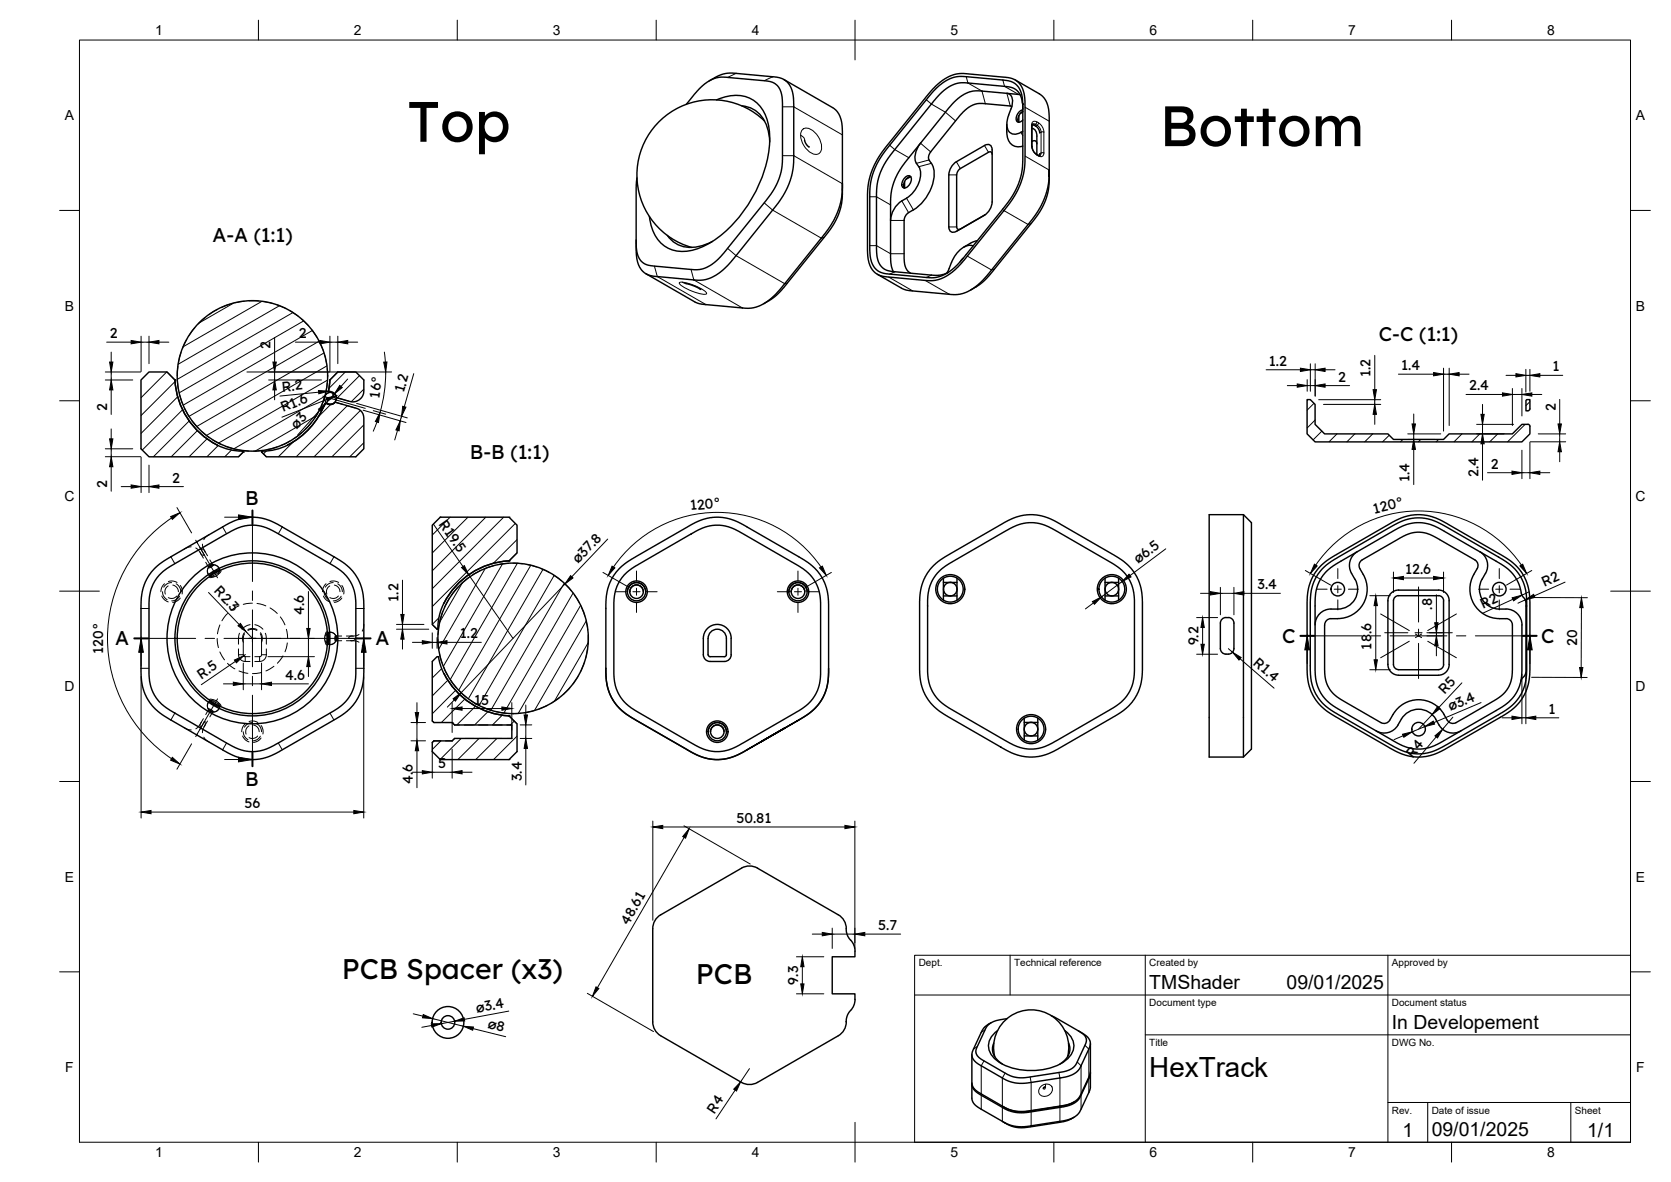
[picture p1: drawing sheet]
<svg xmlns="http://www.w3.org/2000/svg" width="420mm" height="297mm" viewBox="0 0 420 297" stroke-linecap="round" stroke-linejoin="round" font-family="sans-serif">
<!-- layer: Hidden -->
<g fill="none" stroke="#000" stroke-width=".25">
<path d="M51.6 79.8l-1.8 1.6M54.5 77.8l-2 1.3M57.8 76.4l-2.2 .9M61.4 75.7l-2.4 .4M62.6 75.6h2.4M66.2 75.8l2.3 .5M69.7 76.6l2.2 1M72.9 78.1l2 1.3M42 93.5l2 2M44.6 95.7l.3 2.3M44.7 92.1l-.1 2.4M45.2 99.2l.7 2.3"/>
<path d="M45.5 88.6l-.6 2.3M46.9 85.3l-1 2.2M49 82.3l-1.4 2M75.9 80.2l1.7 1.7M78.3 82.8l1.4 2M80.3 85.8l.9 2.2M81.6 89.2l.5 2.3M81.6 99.8l-.8 2.3M82.3 92.7l.1 2.4M82.3 96.3l-.4 2.4M82.8 98.6a1.48 1.48 0 0 0-1.2 1.5M83.8 98.8a1.53 1.53 0 0 1 .7 1.8"/>
<path d="M84.7 100l3 .8M84.9 93.5l-1.9 2M46.4 102.6l1.2 2.1M48.2 105.7l1.6 1.8M50.6 108.4l1.9 1.5M53.5 110.5l2.1 1.2M56.7 112.1l2.3 .7M60.2 113.1l2.3 .3M61.2 113.4l-1.2 1.4M65.8 113.4l1.2 1.4M66.1 113.2l-2.3 .2M69.6 112.3l-2.3 .7"/>
<path d="M72.9 110.9l-2.1 1M75.8 108.8l-1.9 1.4M78.3 106.2l-1.6 1.8M80.3 103.2l-1.3 2M81.9 101.1a1.49 1.49 0 0 0 1.9 .3M84.4 101.1l1.9 .5M87.4 102l1.9 .5M48.1 137.4l-.9 .2-.9 .4M49.2 137.7l.7 .5 1.2 2.1M50.9 136.7l.2 1.1 1.1 1.9M52.6 134.4l-.8 .5-.6 .7M110.7 130h.1"/>
<path d="M128 130h.1M130 138.9l-2 2.1M40.7 149.8l.7 1 .9 .5M40.9 148.7l.2 1.1 .9 .9M41.4 146.7l-.6 .6-.4 1.4M42.3 147.2a1.68 1.68 0 0 0-.7 2.1M42.3 146.1l1.3-.1 .9 .4M43.2 146.4l-1.2 .3-.8 .9M43.5 147a1.71 1.71 0 0 1 1.4 1.7M44.3 146.7l.8 .8 .3 1.2M44.5 149.8a1.71 1.71 0 0 1-2.2 .4M45.1 149.8l-1 1-.9 .2"/>
<path d="M45.3 150.3l-.8 .7-1.1 .4M45.3 147.1l.5 1.1v1.1M51.7 141.3l.7 1.2M52.5 142.5h.1M52.5 142.5a1.64 1.64 0 0 0 .3 2.4M52.5 142.5a1.48 1.48 0 0 0 .3 2.2M52.8 140.7l.7 1.3M53.5 142a1.66 1.66 0 0 1 1.8 1.4M53.5 142a1.51 1.51 0 0 1 1.7 1.4M55.2 143.5a1.51 1.51 0 0 1-2.3 1.2M60.2 159.1l-.2 .8v2M61.5 159.3l-.3 1.1v4.2l.3 .4h1.4"/>
<path d="M62.3 158.4l.9-.3 1.4 .3M62.9 157l-1.2 .4-.9 .7M64.1 157l1.1 .4 .9 .7M65.4 159.3l.4 1.1v4.2l-.3 .4h-1.4M66.7 159.1l.2 .8 .1 2M81.3 149.8l.7 1 .9 .5M81.5 148.7l.2 1.1 .9 .9M82 146.7l-.8 1.1-.1 .9M82.3 158.9v.1a1.58 1.58 0 0 1 2.2 .9M82.3 159.1a1.49 1.49 0 0 0 0 2.6M82.4 159.1a1.45 1.45 0 0 1 2.1 .8M82.9 147.2a1.66 1.66 0 0 0-.7 2.1"/>
<path d="M83 146.1l1.2-.1 .9 .4M83.8 146.4l-1.2 .3-.8 .9M84.1 147a1.75 1.75 0 0 1 1.4 1.7M84.9 146.7l.8 .8 .4 1.2M85.1 149.8a1.71 1.71 0 0 1-2.2 .4M85.8 149.8l-1.1 1-.9 .2M85.9 159.8l-1.4 .1M86 147.1l.4 1.1v1.1M86 150.3l-.9 .7-1 .4M90.3 159.5l-.9 .3h-2.3M91.5 156.8l-.1 .9-.3 .9M108.7 156.9l1.4 1.2"/>
<path d="M110.4 157.1l-.3 2.4M111.3 153.7l-.7 2.3M112.9 150.4l-1.1 2.2M115.1 147.6l-1.5 1.8M117.8 145.2l-1.8 1.5M120.9 143.3l-2.1 1.2M124.3 142.1l-2.3 .8M127.8 141.6l-2.3 .3M129 141.5l2.4 .2M132.6 141.9l2.3 .6M136 142.9l2.2 1M139.2 144.5l2 1.5"/>
<path d="M142 146.8l1.7 1.7M144.4 149.5l1.3 2M146.2 152.6l.9 2.2M147.4 156l.4 2.3M147.9 159.5l-.1 2.4M52.8 176a1.64 1.64 0 0 0-.3 2.3l-.8 1.3M52.8 176.2a1.5 1.5 0 0 0-.3 2.1M52.9 176.1a1.49 1.49 0 0 1 2.3 1.3M53.5 178.9l-.7 1.3M55.2 177.5a1.5 1.5 0 0 1-1.7 1.4M55.3 177.5a1.61 1.61 0 0 1-1.8 1.4M60 163.1a3.3 3.3 0 0 0 .3 2.4l.4 .5a2.92 2.92 0 0 0 2.2 .2"/>
<path d="M67 163.1v1.4a1.72 1.72 0 0 1-1.7 1.7h-1.2M82.3 161.9h.1M84.5 161a1.5 1.5 0 0 1-2.1 .8M85.9 161h-1.4a1.6 1.6 0 0 1-2.1 .9M87.1 161l2.3 .1 .9 .3M91.1 162.2l.3 1 .1 .8M110.1 160.7l.2 2.4M110.5 164.3l.6 2.3M111.6 167.7l1 2.2M113.3 170.9l1.4 1.9M115.5 173.7l1.8 1.6M118.3 176l2 1.2"/>
<path d="M121.4 177.7l2.3 .8M124.8 178.9l2.4 .3M128 179.9l2 2M130.8 179.2l-2.4 .1M134.3 178.6l-2.3 .5M137.6 177.2l-2.1 1M140.7 175.3l-2 1.3M143.3 172.8l-1.7 1.7M145.4 169.9l-1.4 2M146.9 166.6l-1 2.2M147.7 163.1l-.5 2.4M46.3 182.9l.8 .4 1 .1"/>
<path d="M51.1 180.6l-1.2 2-.7 .5M51.2 185.3l.6 .7 .8 .5M52.2 181.2l-1.1 1.9-.2 1M61 185l.7 1 .9 .4M61.2 183.9l.2 1 .9 1M61.7 181.9l-.8 1.1-.1 .9M62.6 182.4a1.66 1.66 0 0 0-.7 2.1M62.6 181.3l1.3-.1 .9 .4M63.5 181.6l-1.2 .3-.8 .8M63.8 182.2a1.7 1.7 0 0 1 1.4 1.7M64.6 181.9l.8 .7 .4 1.3M64.8 185a1.69 1.69 0 0 1-2.2 .4"/>
<path d="M65.5 185l-.7 .8-1.3 .4M65.6 185.5l-.8 .7-1.1 .4M65.7 182.3l.4 1.1v1.1M108.7 181.2l.4 .4h1.7M110.7 190.9h.1M110.8 186.2h-1.7l-.4 .4M112 181.6h1.7M113.7 181.6h.1M113.7 181.6l.6 .6h1.2M115.5 185.6h-1.2l-.6 .6h-1.7M116.7 185.6h2.4M116.7 182.2h2.4"/>
<path d="M120.3 185.6h2.4M120.3 182.2h2.4M123.9 185.6h2.4M123.9 182.2h2.4M127.4 185.6h1.3M127.4 182.2h1.3M128 190.9h.1"/>
</g>
<!-- layer: Hidden Narrow -->
<g fill="none" stroke="#000" stroke-width=".25">
<path d="M49.5 136.2l.1 .3M50.2 137.5l1.2 2h-.2a.89 .89 0 0 1-.9-.8M50.5 138.1a.86 .86 0 0 1 1.1 .7M52.5 142.3l.7-.4 .2 .1a.87 .87 0 0 1-1 .4zM52.5 142.4l1.1-.5a1.02 1.02 0 0 1-1.2 .8zM52.7 144.9v.1a.94 .94 0 0 0 1.1-.1M52.8 144.8a2.2 2.2 0 0 1 2-1.6h.4a2.23 2.23 0 0 1-1.9 1.6h-.5M55.3 157l-.6 2.3M55.4 143.3l.1 .1a.92 .92 0 0 1-.6 .9M57.2 154.2l-1.4 1.8M60.1 152.3l-2 1.1M61.4 159l-.4 1.1 .2 1.3"/>
<path d="M62.3 158.2l1.2-.3 1.1 .3M63.5 151.6l-2.3 .3M64.6 151.6l2.2 .7M65.5 159l.4 1.1-.1 1.3M67.9 152.8l1.8 1.4M70.5 155l1.1 2M72 158.1l.3 2.3M82.3 158.9l-.1-.1a.93 .93 0 0 0-.5 1M82.3 159a1.42 1.42 0 0 1 .5 1.7 .89 .89 0 0 1-.5 1.2l-.3-1.5zM84.3 159.8a1.07 1.07 0 0 1 0 1.3l-.1-.4zM84.5 159.9a.82 .82 0 0 1 0 1.1l-.1-.5zM88.8 159.9l-.2-.1a.79 .79 0 0 0-.9 .6"/>
<path d="M52.4 178.4l.5 .1 .6 .5-.6-.2zM52.4 178.1a1.36 1.36 0 0 1 1.2 .8 1.24 1.24 0 0 1-1.2-.8zM52.8 176.1a2.2 2.2 0 0 0 2 1.5h.4l.1-.1M52.8 176l1.4 .5 1.1 1M53.8 175.9a.94 .94 0 0 0-1.1 0v.1M54.6 160.5l.3 2.2M54.8 176.5a.91 .91 0 0 1 .7 1h-.1M55.3 163.8l1.2 2M57.2 166.7l1.9 1.4M60 160.4h1.2M60 164.5h1.2M60.1 168.6l2.2 .6"/>
<path d="M61.7 165v1.2M65.3 165v1.2M65.8 169l-2.3 .3M65.8 160.4h1.2M65.8 164.5h1.2M68.9 167.4l-2 1.2M71.1 164.8l-1.4 1.9M72.2 161.6l-.5 2.2M81.7 161a.93 .93 0 0 0 .5 1.1l.1-.1M87.7 160.4h2.2M87.7 160.4h.1M89.3 160.4l-.4 .6h-.8"/>
<path d="M91.1 160.4h.4M49.6 184.4l-.1 .3M50.7 181.5l-.2 .2a.76 .76 0 0 0 0 1.1M51.4 181.4l-1.2 2M51.4 181.4a.84 .84 0 0 1-.2 1.3M51.4 181.4h.1"/>
</g>
<!-- layer: Visible -->
<g fill="none" stroke="#000" stroke-width=".36">
<path d="M197.1 20l12.4 7.1 .7 .6 .7 1 .7 1.9 .2 1.7v13.9M172.6 26.2l2.7-3.3 1.6-1.6 1.9-1.2 1.7-.6 1.9-.1 10.4 .9 1.6 .4 1.1 .8 .8 1.5 .4 1.9v16l-.2 1.8-.5 1.9-.8 1.8-1.2 2.2-11.9 14.9-2 2-1.6 1.3-1.7 .7-1.4 .3-11.5-1-1.6-.4-.8-.5-.8-1-.6-1.8-.1-1.7v-14.4l.2-2.3M178.3 20.3l3.2-1.6 1.4-.3h1.2l11.4 1 1.6 .6 1.3 1.2 .8 1.7 .3 2 .1 15.1-.4 3.7-1.1 3.3-2.4 4-11.8 14.7-3.2 3-2.5 1.3-1.4 .4h-1.4l-10.9-1-1.9-.5-1.4-1.1-.9-1.9-.3-2.3v-3.3M180.1 25.1a9.1 9.1 0 0 1 10.7 1.2 13.6 13.6 0 0 1 2.6 10.9 34.2 34.2 0 0 1-14.4 23.6 11.7 11.7 0 0 1-10.5 1.8 9.3 9.3 0 0 1-5.2-8.2M186.6 26.6a7.5 7.5 0 0 1 6.6 6.6l.3 2.5M192.2 30.4a18.9 18.9 0 0 0-29.5 4.1 18.9 18.9 0 0 0 11.2 27.7M202.3 35.2l.5 1.1 .7 .6M231.5 36a4.5 4.5 0 0 0-.2 6.3 7.4 7.4 0 0 1-4.5 8.2M234 38.2l-.3 .4a1.66 1.66 0 0 0-.1 1.6M235.1 22.5l1.1-1 1.8-1.3 1.6-.7 1.7-.3 12.3 1.1 1.1 .4 1 .8 1.1 1.8 .4 2.6v14.5l-.2 2-.3 2-1.1 3-2 3.3-11.5 14.4-1.9 1.9-1.7 1.4-1.9 1-2.2 .4-12.3-1.1-1.3-.6-.9-.8-.8-1.4-.3-1.7-.1-16 .5-3.7 1.1-3 1.7-2.8zM235.1 21.8l1.9-1.6 1.3-.8 1.7-.7 1.6-.2 12 1 1.6 .6 1 .7 .7 1 .4 1 .4 2.7v15.2l-.1 1.9-.5 2.1-1.4 3.4-2 3.2-11.3 14-1.6 1.9-1.8 1.5-2.4 1.4-2.2 .4-11.2-.9-1.8-.3-1.3-.7-1-1.2-.6-1.3-.3-1.8-.1-15.6 .2-2.2 .4-2.1 1.1-2.9 2-3.4 11.1-13.8zM247.5 36.6l-7 4"/>
<path d="M247.6 36.5a1.16 1.16 0 0 1 1.3-.1 1.16 1.16 0 0 1 .6 1.3M249.5 38.8l-.3-.6-.6 .1-7.1 4.1M249.5 37.7v13.1M253.1 31.2a6.8 6.8 0 0 0 1 4.8 2.81 2.81 0 0 0 3.1 .7M253.2 23.5l-7.9-.7-2.1 .5-1.6 .9-1.5 1.3-1.7 1.8-12 15.2-1.6 3.1-.5 1.8-.3 1.8-.1 15.6 .2 2 .5 1.4M253.2 23.5l3.3 .3M253.2 23.5a2.14 2.14 0 0 1 1.3 3l-.9 2.4M253.6 28.9a4 4 0 0 0 .4 4.5 2.28 2.28 0 0 0 2.7-.1M254.4 26.8l-.4-.2-6.9-.6-1.6 .1-1.5 .6-1.2 .8-1.3 1.4-7.5 9.3M255.3 20.1l6.2 3.6 1 .9 .7 1.2 .5 1.7 .1 1.9v13.3M256.2 29v1.7M257.2 27.4l-.2-2.2-.5-1.5-.8-1-1.2-.7-1.8-.3-10-.9h-1.3l-1.6 .4-2.4 1.5-2.1 2.1-11.3 14-2.1 3.3-1.1 3.1-.4 3.3v14.7l.3 2 .5 1.3 1.2 1.2 2.1 .5 10.6 1 1.8-.1 1.5-.6"/>
<path d="M257.2 28.1l-.7 .4M257.2 33l-.5 .3M257.2 28a2.33 2.33 0 0 0-1.1 2.7M257.2 27.6a2.17 2.17 0 0 0-1.5 3 1.02 1.02 0 0 0 1.5-.4M259.5 35.5h.1a.69 .69 0 0 1 .8-.1 .69 .69 0 0 1 .3 .8M259.5 32.2a1.76 1.76 0 0 1 1.2 2M259.6 31.3a2.32 2.32 0 0 1 1.8 2.1M259.7 31.2l-.2 .3v5.7l.9 1.4 1.1 .5M260.7 34.2v4.6M261.4 38.6l-.1 .5M167.8 59.2a7.5 7.5 0 0 0 9 2.4l2.3-.9M226.8 50.5a6.3 6.3 0 0 0-2.9 4.9"/>
<path d="M227.5 45.6v1.7M227.6 44.6a.88 .88 0 0 1 1.5 0 2.22 2.22 0 0 1-1.9 2.6 1.47 1.47 0 0 1 0-2.2zM228.9 44.4l-1.1 .6M229 44.4a2.2 2.2 0 0 0-1.7 2.9M229.7 52.7a3.1 3.1 0 0 0-2.4 2.7l.1 10.3 .4 1.7 .5 .7 .7 .6M233.6 40.2a6.8 6.8 0 0 1 .3 7.7 11.1 11.1 0 0 1-4.2 4.8M240.5 40.6l-1.2 1.2-.7 1.6v13.6a1.17 1.17 0 0 0 .5 1.3 1.17 1.17 0 0 0 1.4-.1l7.5-4.5 1-1.3 .5-1.6M241.5 42.3l-.6 .6-.4 1 .1 13.1 .2 .6h.7M247.7 54l-6.2 3.6M162.4 68.8l12.4 7.2 .9 .3 12.1 1.2 1.5-.1 2-.7 2.3-1.4 2.4-2.5 12.6-15.7 1.5-2.7 1.1-2.8 .5-2.5 .1-2.9v3.6l-.4 2.4-.8 2.4-1.2 2.1-1.2 1.7-11.6 14.4-2 1.9-2.6 1.6M172.5 71.3l2 .6 1.7 .9M220.6 68.9l6.2 3.6 1.7 .5 11.9 1 1.7-.2 2.2-1.1 2.2-1.7 1.6-1.6 10.7-13.3 2.1-2.9 1.3-2.4 1-2.6 .5-2.5 .1-3v3.6l-.4 2.5-.8 2.3-1.2 2.2-12.8 16.1-2 1.9-2.5 1.6"/>
<path d="M242.2 64.9l-.8 .9M244 61.1l-1.7 1M244.7 61.8a4.3 4.3 0 0 0-4.6 2.4l-2 4.4M245.7 60.5l-1.7 .6M35.5 95.5l2-2h4.5l2 2a19.1 19.1 0 0 0 14.5 17.7l2.7 .2v.2l-1.2 1.2h-22.5l-2-2zM84.6 99.8a2.34 2.34 0 0 0-2-1.5l.4-2.8 1.9-2h4.6l2 2-.1 3.6-.4 .7-.9 .8-.8 .4h-1.1l-3.6-1.2M84.4 101.1a1.98 1.98 0 0 1-2.5 .2 19.4 19.4 0 0 1-13.4 11.9l-2.7 .2v.2l1.2 1.2h22.5l2-2v-7.8l-.2-.8-.4-.8-.8-.6-5.7-1.7M383.9 100.4h.8v2.3l-.5 .5h-.5v-2.6zM384.2 106.6l.4 .3 .1 .2v1.9l-2 2h-52l-2-2v-8.6h.8l1.2 1.2v5l2.4 2.4h15.9l1.4 1.4h12.6l1.4-1.4h15.9l2.4-2.4h1.5M304 129.3h8.7l2 2v56.9l-2 2.1h-8.7zM312.7 129.3v61M341.3 138.6a4 4 0 0 0-1.5 5.5 6 6 0 0 1 1.4 5.2 5 5 0 0 1-4.8 3.8 5.2 5.2 0 0 0-4.6 1.1 4 4 0 0 0-1.1 2.9"/>
<path d="M372.1 138.6a4 4 0 0 1 1.4 5.5 5.6 5.6 0 0 0-.8 6.5 5.5 5.5 0 0 0 6 2.4 4 4 0 0 1 4 4.1M39.1 142.6l3.3-2.3 15.1-8.7 2.8-1.2 2.8-.4 2.7 .2 3.2 1.1 16.5 9.5 2.2 1.7 1.6 1.8 1.4 2.6 .6 2.8 .2 2.1-.1 18.3-.4 3-.6 1.5-.8 1.6-2.3 2.5-2.7 1.9-15.2 8.7-2.4 1-2.5 .5-1.5 .1-1.9-.2-2.7-1-17-9.7-2.4-1.9-2-2.6-1.1-2.9-.4-2.8v-18l.1-2.3 .4-1.7 .9-2.3 1.1-1.7zM40.1 144.4l2.7-2.1 15.3-8.8 2.6-1.1 2.2-.4 2.7 .2 2.3 .8 16.3 9.4 2.1 1.5 1.4 1.6 1.1 2.3 .5 1.9 .2 1.7v18l-.4 2.9-1 2.5-1.9 2.2-2.5 1.8-15.2 8.7-2.3 1-2.2 .4-2.7-.3-2.2-.8-16.4-9.3-2-1.5-1.8-2.3-1-2.2-.4-2.6v-19.5l.3-1.8 .7-1.7zM52.9 144.7h.1M55.2 143.3v.1M55.3 143.4l-1.3 .4-1.2 1.1M82.3 158.9l.3 1.4-.3 1.6M82.4 159.1h-.1M128 140.9a19 19 0 0 0-17.2 12.7l-.6 2.3-.1 2.2h-.2l-1.2-1.2v-24.9l2-2h17.3l2 2v6.9l-2 2.1M156.9 144.5l1.1-1 1.9-1.3 15-8.7 2.5-1.1 2.4-.4 2.7 .2 2.3 .8 16.3 9.4 2 1.5 1.5 1.6 1.1 2.4 .5 2.1 .1 19.9-.4 2.7-1 2.2-1.8 2.2-2.3 1.7-15.3 8.8-2.2 .9-2.4 .5-2.7-.3-2.3-.8-16.3-9.3-2-1.5-1.6-1.9-1.1-2.2-.5-2.7v-19.6l.2-1.5 .6-1.8 .6-1.2zM157.8 148.7a2.3 2.3 0 0 1 2.3-2.3 2.3 2.3 0 0 1 2.2 2.3M158.3 148.7a1.7 1.7 0 0 1 1.8-1.7 1.7 1.7 0 0 1 1.7 1.7"/>
<path d="M198.4 148.7a2.3 2.3 0 0 1 2.2-2.3 2.3 2.3 0 0 1 2.3 2.3M198.9 148.7a1.7 1.7 0 0 1 1.7-1.7 1.7 1.7 0 0 1 1.8 1.7M234.9 142l3.2-2.4 15.2-8.7 2.8-1.1 2.7-.5 2.8 .3 3 1 17.5 10.2 2.3 2 1.3 1.9 1 2.4 .4 2.3 .1 20.1-.5 2.9-.5 1.6-.9 1.5-2.2 2.6-2.8 1.9-15.1 8.7-2.4 1-2.8 .5-3.1-.2-3-1-17.6-10.2-2.2-2-1.5-2.3-1-2.5-.4-2.9v-17.9l.2-2.2 .4-1.8 .8-2.2 1.2-1.8zM235.9 143.8l2.7-2.1 15.2-8.8 2.7-1.2 2.2-.4 2.7 .3 2.4 .8 16.2 9.4 2 1.4 1.5 1.7 1.1 2.3 .5 2.2 .1 20.2-.5 2.7-.9 1.8-1.8 2.2-3.1 2.2-14.6 8.4-2.3 1-2.2 .3-2.7-.2-2.4-.8-16.2-9.4-2-1.5-1.9-2.2-.9-2.3-.4-2.2v-19.8l.3-1.9 .6-1.7zM237.2 146.4h3.4M237.2 149.8h3.4M237.2 145.3v5.5M240.6 145.3v5.5M277.9 146.4h3.4M277.9 149.8h3.4M277.9 145.3v5.5M281.3 145.3v5.5"/>
<path d="M307.1 155.8a1.81 1.81 0 0 1 1.9-.6 1.81 1.81 0 0 1 1.3 1.4v6.4a1.73 1.73 0 0 1-1.7 1.4 1.73 1.73 0 0 1-1.7-1.4v-6.4zM332.3 142l3.3-2.4 15.1-8.7 2.8-1.1 2.8-.5 2.7 .3 3.1 1 17.5 10.2 2.2 2 1.3 1.9 1 2.4 .5 2.3v20.1l-.4 2.9-.6 1.6-.8 1.5-2.3 2.6-2.7 1.9-15.2 8.7-2.4 1-2.7 .5-3.2-.2-3-1-17.5-10.2-2.3-2-1.5-2.3-.9-2.5-.4-2.9v-17.9l.1-2.2 .4-1.8 .8-2.2 1.2-1.8zM332.5 142.9l3-2.3 15.1-8.7 2.7-1.2 2.9-.6 2.8 .3 2.5 .9 17.1 9.8 1.8 1.4 1.6 1.9 1.2 2.4 .6 2.4v20.3l-.6 3.3-1.4 2.6-1.4 1.6-1.8 1.5-14.8 8.6-3.8 1.8-2.5 .5-3.2-.2-2.5-.9-17.1-9.8-2.3-2-1.5-2.1-.9-2.1-.5-2.8 .1-20.3 .4-2 .5-1.4 1-1.6zM333.1 157.1v12.3l.4 2.2 .8 1.5 1 1.3 1.4 1.1 10.5 6.1a1.62 1.62 0 0 0 2.2-.6 7.7 7.7 0 0 1 9.8-4.7 8.1 8.1 0 0 1 4.7 4.7M333.3 143.8l2.6-2.1 15.6-8.9 2.4-1.1 2.2-.4 2.6 .3 2.3 .7 16.4 9.5 2.2 1.5 1.4 1.8 .9 1.7 .7 2.6 .9 1.2 .2 .7v17.7l-.3 .7-.9 1.2-.5 1.8-.8 1.5-1.8 2.2-3.1 2.1-14.5 8.3-2.3 1-2 .4h-2.2l-2.9-.9-16.5-9.5-2.1-1.6-1.5-1.7-1.1-2.2-.5-2.8 .1-20.3 .3-1.5 .6-1.6zM341.9 142.9l.9 1.5M342.8 144.4a7.4 7.4 0 0 1-6.4 11.1h-1.7a1.56 1.56 0 0 0-1.6 1.6M351.7 148.3h10a2.7 2.7 0 0 1 2.7 2.7M351.7 149.7h10a1.3 1.3 0 0 1 1.3 1.3M351.7 148.3a2.7 2.7 0 0 0-2.7 2.7v16M351.7 149.7a1.3 1.3 0 0 0-1.3 1.3v16M363 151v16"/>
<path d="M364.4 151v16M370.6 144.4a7.4 7.4 0 0 0 6.4 11.1h1.7a1.6 1.6 0 0 1 1.6 1.6M370.8 140.7l-10.3-5.9-1.6-.7-1.9-.4-2.2 .3-1.8 .7-10.5 6a1.62 1.62 0 0 0-.6 2.2M370.8 140.7a1.6 1.6 0 0 1 .6 2.2l-.8 1.5M380.3 157.1v11.9l-.4 2.3-.7 1.6-1.2 1.6-1.7 1.2-10.2 5.9a1.6 1.6 0 0 1-2.2-.6M382.7 157.1v11.6l-.3 2.6M52.8 176l1.2 1 1.3 .5M52.9 176.1v.1M55.2 177.4v.1M82.3 161.7h.1M128 179.9a19.5 19.5 0 0 1-17.1-12.2l-.6-2.7h-.4l-1.2 1.2v15l.4 .4h4.6l.6 .6h14.4v3.4h-14.4l-.6 .6h-4.6l-.4 .4v2.3l2 2h17.3l2-2v-7l-2-2M152.3 167.9l.2-18.1 .7-3 1.3-2.4 1.5-1.8 2.3-1.7 15.3-8.9 3.2-1.5 3.2-.5 2.7 .2 2.8 1 16.3 9.3 1.4 .9 1.8 1.5 1.4 1.7 1 2 .6 2 .3 3.1v17.4l-.3 3.2-.7 2.3-1.6 2.6-2 1.9-2.8 1.8 2.3-1.4 1.4-1.1 1.2-1.4 1-1.5 .7-1.6 .5-1.7 .3-4.3"/>
<path d="M152.3 167.9l.4 4.3 .4 1.7 .8 1.6 1 1.5 1.2 1.4 1.4 1.1 2.3 1.4 14.2 8.2 3.5 1.4 2.4 .4 3-.3 2.4-.8 2.5-1.4M152.3 167.9l.2 3.2 .3 1.6 .6 1.9 .7 1.3 .9 1.3 1.5 1.5 3.3 2.2 14.4 8.3 3.3 1.3 2.5 .4 2.7-.2 2.6-.9 2.5-1.4M178 160.4v4.1M178.1 160.4a2.3 2.3 0 0 1 2.3-2.3 2.3 2.3 0 0 1 2.2 2.3v4.1l-.2 .5h-3.9l-.4-.2v-.3M183.8 160.4v4.1M183.9 160.4a3.5 3.5 0 0 0-3.5-3.5 3.5 3.5 0 0 0-3.6 3.5v4.1a1.7 1.7 0 0 0 1.8 1.7h3.5a1.7 1.7 0 0 0 1.8-1.7M349 167a2.7 2.7 0 0 0 2.7 2.7M350.4 167a1.3 1.3 0 0 0 1.3 1.3M351.7 169.7h10M363 167a1.3 1.3 0 0 1-1.3 1.3h-10M364.4 167a2.7 2.7 0 0 1-2.7 2.7M178.1 183.9a2.3 2.3 0 0 1 2.3-2.3 2.3 2.3 0 0 1 2.2 2.3"/>
<path d="M178.6 183.9a1.7 1.7 0 0 1 1.8-1.7 1.7 1.7 0 0 1 1.7 1.7M187.8 188.4l13.1-7.5zM191.2 186.5l6.3-3.6zM197.4 182.9l-6.2 3.6M257.5 181.6h3.4M257.5 184.9h3.4M257.5 180.5v5.5M260.9 180.5v5.5M346 183.7a4 4 0 0 0 5.5-1.5 5.6 5.6 0 0 1 5.2-4 5.5 5.5 0 0 1 5.1 4 4 4 0 0 0 5.5 1.5M164.1 233.4v23.4M212.8 233.4l.2 1.3 .9 1.6M212.8 233.4l-.4-1.8-.7-1-.9-.7-20.3-11.7-1.2-.5-1.1-.1-1.7 .6-20.9 12-1.1 1.4-.4 1.8"/>
<path d="M213.9 236.3l.6 .8 .4 .9 .1 2.4h-5.7v9.4h5.7l-.1 2.4-.4 .9-.6 .8M212.8 256.8l-.2 1.2-.5 1.1-1.3 1.2-20.3 11.7-1.7 .5h-1.2l-1.1-.5-20.4-11.7-.9-.8-.7-.9-.4-1.8M213.9 253.9l-.9 1.6-.2 1.3M249.2 257l-1.4 .9-.8 1.1-2.5 5.3-.1 .9 .1 .7 .6 .8 .9 .7 6.5 3.8 1.6 .7 1.7 .3h2.5l8.5-1.3 2.5-.7 1.4-.8 1-1.3 2.5-5.7-.1-.8-.5-.9-2.5-1.7M250.8 259a4.4 4.4 0 0 0 .2 7.8 16.3 16.3 0 0 0 16.6 0 4.4 4.4 0 0 0 .1-7.8M264.3 255.2l8 4.6 .8 1.2 .1 .7-.3 .7-2.3 5-1.3 1.3-2.2 .7-9.5 1.4-2.1-.1-2.2-.7-6.7-3.9-.8-.7-.4-.7v-.7l.2-.7 2.1-4.6 .7-1.1 1.6-.9 3.2-.7M244.4 265.1v7.2l.4 1.2 1.2 1 7.3 4.1 2.1 .7h2.7l9.2-1.4 1.4-.3 1.3-.7M244.4 272.4v3.7l.1 .6 .6 .9 1 .8 6.6 3.8 2 .9 1.8 .3 2.5-.2 8.7-1.4 2.3-1M249.9 262.1a4.1 4.1 0 0 0 2.2 5.3M250.1 265.5a9.5 9.5 0 0 1 9.2-11.7 9.5 9.5 0 0 1 9.1 11.7M262.8 273.2l-.3 .1-.2 .3M268.7 262.1a4.1 4.1 0 0 1-2.2 5.3"/>
<path d="M274.2 262.2l-.1 7.7-2.5 5.4-.5 .8-.8 .7-2.2 .9-10.4 1.6-3.1-.2-2.6-1.1M274.2 269.5l-.2 1-2.4 5.2-.5 .8-.9 .7-1.3 .6-1.5 .4-9.2 1.4-3-.1-2.6-.9-6.8-3.9-1.1-1.1-.3-1.3M274.2 269.6v3.7l-.2 .7-2.5 5.4-.7 .9-.8 .5-1.4 .6-1.5 .3-9.6 1.5-2.9-.3-1.3-.4-1.3-.7"/>
<circle cx="63.5" cy="94.5" r="18.9"/>
<circle cx="83.1" cy="100.1" r="1.49"/>
<circle cx="160.1" cy="148.7" r="2.7"/>
<circle cx="160.1" cy="148.7" r="1.7"/>
<circle cx="160.1" cy="148.7" r="2.3"/>
<circle cx="200.6" cy="148.7" r="2.7"/>
<circle cx="200.6" cy="148.7" r="1.7"/>
<circle cx="200.6" cy="148.7" r="2.3"/>
<circle cx="238.9" cy="148.1" r="3.7"/>
<circle cx="238.9" cy="148.1" r="1.7"/>
<circle cx="238.9" cy="148.1" r="3.2"/>
<circle cx="279.6" cy="148.1" r="3.7"/>
<circle cx="279.6" cy="148.1" r="1.7"/>
<circle cx="279.6" cy="148.1" r="3.2"/>
<circle cx="336.4" cy="148.1" r="1.7"/>
<circle cx="377" cy="148.1" r="1.7"/>
<circle cx="63.5" cy="160.4" r="21.5"/>
<circle cx="63.5" cy="160.4" r="18.9"/>
<circle cx="63.5" cy="160.4" r="19.5"/>
<circle cx="129" cy="160.4" r="18.9"/>
<circle cx="180.4" cy="183.9" r="2.7"/>
<circle cx="180.4" cy="183.9" r="1.7"/>
<circle cx="180.4" cy="183.9" r="2.3"/>
<circle cx="259.2" cy="183.2" r="1.7"/>
<circle cx="259.3" cy="183.2" r="3.7"/>
<circle cx="259.3" cy="183.2" r="3.2"/>
<circle cx="356.7" cy="183.2" r="1.7"/>
<circle cx="112.6" cy="256.9" r="1.7"/>
<circle cx="112.6" cy="256.9" r="4"/>
</g>
<!-- layer: Visible Narrow -->
<g fill="none" stroke="#000" stroke-width=".25">
<path d="M185.1 18.4l-2.2 1.1M194.3 19.3l-2.1 1M243 19.3l.4 1.6 3.5 2 .9 3.2M196.7 26.8h2.9l12.2 7.1M196.7 39.1h2.9l12.2 7.1M201.3 34l.8 .6 .2 .6M201.6 32.7a2.05 2.05 0 0 1 3.1 .4 4.6 4.6 0 0 1 1.6 5.2 2.05 2.05 0 0 1-3.1-.4 4.6 4.6 0 0 1-1.6-5.2zM223.7 36.5l1.3 1.1 3.5 2M231.5 36l2.5 2.2M232.9 25.1l1.3 1 3.5 2.1 2.6 2.2M247.5 36.6l1 1.7M252.2 20.1l.4 1.6 3.5 2"/>
<path d="M253.2 23.5l.8 3.1M256.7 33.3l.5 .8M257.1 26.2h.1M257.7 39.2l6.1 3.5M257.7 27l6.1 3.5M259.4 31.4v5.2M259.4 31.4l.1 .2M259.4 36.6l.1 .2M259.4 36.6l.4 1.4 .9 1M259.5 35.4l.1 .1M259.7 31.2h.7M260.3 31.2l.5 .3-.4 .2"/>
<path d="M260.3 31.2l-.3 .3M260.6 38.7l.5 .5M260.7 30.6a.82 .82 0 0 0-.9 0 .82 .82 0 0 0-.4 .8M261 39l.1 .2M261.1 30.9l-.4-.3-.3 .6M261.1 30.9l-.3 .6 .8 .9 .2 .8M261.1 30.9l.7 .6 .6 1.3 .1 .4h-.7M261.8 33.2v5.2l-.4 .3M261.8 33.2l-.4 .2M261.8 38.4l-.3 .7M261.8 38.4h.7M262.5 33.2v5.2"/>
<path d="M262.5 38.4a.82 .82 0 0 1-.4 .9 .82 .82 0 0 1-1-.1M192.2 51l2.1 1.8 12.2 7 .7-.1M218.7 49.5h1.7l3.5 2M223.9 55.4h3.4M226.8 50.5l1.7 2.9M227.9 49.8l1.8 2.9M233.6 40.2l-3.2 .8M234.2 41l-3.2 .9M238.6 57h1.9M238.6 43.9h1.9M240.5 40.6l1 1.8M241.5 57.6l-1 .6"/>
<path d="M247.5 54.1h.1M252.4 52.9l6.1 3.5 .7-.2M164.5 66.9l.8 2.6 12.2 7M170.8 71.1a6.5 6.5 0 0 1 4.5 .9l1.8 1 .6 .8a6.5 6.5 0 0 1-4.5-1l-1.8-1zM171.6 70.9l1 .4M173.8 67.7l.7 2.6 12.2 7.1M182.9 62.4l2.2 1.8 12.2 7.1 .7-.2M218.7 61.7h1.7l3.5 2.1h3.4M223.4 69.6l6.1 3.5M225 68.3l-1.3 .6M232.6 70.5l6.1 3.5M234.2 69.1l-1.3 .6"/>
<path d="M243.2 64.4l6.1 3.4 .7-.1M43 139.9l1 1.8M56 132.4l1 1.7M71 132.4l-1 1.7M84 139.9l-1 1.8M35.5 152.9h2M52.8 144.8h.1M55.3 143.4h.1M55.4 143.3a4.2 4.2 0 0 0-2.7 1.6M82.3 158.9a4.2 4.2 0 0 1 0 3.1M82.4 159h-.1M89.5 152.9h2"/>
<path d="M35.5 167.9h2M44 179.2l-1 1.7M52.7 175.9a4.2 4.2 0 0 0 2.7 1.6M52.8 176h.1M55.3 177.5h.1M82.3 161.9h.1M83 179.2l1 1.7M89.5 167.9h2M57 186.7l-1 1.7M70 186.7l1 1.7M247.7 258.8l-1 .6M245.7 263l-.9 .6"/>
<path d="M246.7 275.2v3.6M247.4 266.6l-.7 1.2v7.1M252 278.3v3.5M252.7 269.7l-.7 1.2v7.1M259 270.6l.3 1.4-.1 7.2M259.3 279.4v3.5l-.3 .3M261.8 273a1.59 1.59 0 0 1 1.7-.5 1.59 1.59 0 0 1 1.1 1.4 1.9 1.9 0 0 1-1.3 1.5 1.9 1.9 0 0 1-2-.6 1.53 1.53 0 0 1 .5-1.8zM262.8 273.2l-.1 .5-.4-.2M262.9 272.4l-.2 .8M266.3 269.5l.2 1.4-.1 7.2M266.5 278.3v3.5l-.2 .3M270.8 266.9l1 .9v7.1"/>
<path d="M271.8 275.2v3.6M272.8 262.7l1 .9v7.1M273.8 271v3.6"/>
</g>
<!-- layer: Visible -->
<g fill="#000">
<circle cx="257.1" cy="26.2" r=".18"/>
<circle cx="44" cy="95.5" r=".18"/>
<circle cx="61.2" cy="113.6" r=".18"/>
<circle cx="65.8" cy="113.6" r=".18"/>
<circle cx="109.9" cy="158.1" r=".18"/>
<circle cx="128" cy="141" r=".18"/>
<circle cx="128" cy="179.9" r=".18"/>
</g>
<!-- layer: TITLEBLOCK -->
<path d="M230 240.1h180v46.9h-180zM230 250h180M254 240.1v9.9M288 240.1v46.9M349 240.1v46.9M288 260.1h122M349 277.1h61M359 277.1v9.9M395 277.1v9.9" fill="none" stroke="#000" stroke-width=".25"/>
<!-- layer: Hatching -->
<g fill="none" stroke="#000" stroke-width=".25">
<path d="M58.7 76.2l-8.7 5M65.8 75.7l-19.8 11.5M70.3 76.8l-25.5 14.7M73.6 78.6l-29 16.7M41.9 93.5l-6.4 6.4M44 95.9l-8.5 8.5M44.7 99.7l-9.2 9.2M76.3 80.7l-31.3 18M78.5 83.1l-32.4 18.7M80.2 85.8l-32.7 18.8M81.5 88.7l-32 18.5M81.7 99.6l-22.9 13.2"/>
<path d="M82.2 92l-30.3 17.4M82.3 95.5l-27.4 15.8M83.4 98.6l1.1 1.9M86.8 93.5l-4.1 4.1M90.4 94.4l-5.6 5.6M91.5 97.8l-3.2 3.2M45.9 103l-10.1 10.1M47.6 105.8l-9 9M49.6 108.2l-6.5 6.6M52 110.3l-4.4 4.5M54.9 112l-2.9 2.8M58.2 113.1l-1.7 1.7"/>
<path d="M67 113.4l-.7 .7M73.7 111.1l-3.7 3.7M79.5 104.5l-15.4 8.9M83.1 101.7l-3 3M87.3 101.9l-12.8 12.9M90.6 103.2l-11.6 11.6M91.5 106.8l-8 8M91.5 111.3l-3.5 3.5M330.4 101.4l-1.7 1.7M330.7 105.5l-2 2.1M332.4 108.3l-2.2 2.2M336.2 109l-2 2"/>
<path d="M340.7 109l-2 2M345.2 109l-2 2M349.3 109.4l-1.7 1.6M352.7 110.4l-.6 .6M357.2 110.4l-.6 .6M361.7 110.4l-.6 .6M367.6 109l-2 2M372.1 109l-2 2M376.6 109l-2 2M383.5 106.6l-4.4 4.4M384.7 101l-1 .9M113.2 130l-4.5 4.5"/>
<path d="M117.7 130l-9 9M122.2 130l-13.5 13.5M126.6 130l-17.9 17.9M129.6 131.6l-20.9 20.8M130 135.6l-6 6M110.3 155.3l-1.6 1.6M116.3 146.5l-5.8 9.9M122 142.9l-11.7 20.3M126.3 141.7l-14.8 25.8M130.1 141.5l-16.9 29.3M133.5 142.1l-18.2 31.4M136.5 143.1l-18.7 32.5"/>
<path d="M139.3 144.6l-18.8 32.7M141.9 146.6l-18.5 31.9M144.1 149.1l-17.4 30.1M146 152.1l-15.7 27.2M147.4 156.1l-13 22.4M111.1 168l-2.4 2.4M112.6 171l-3.9 3.9M114.5 173.5l-5.8 5.9M116.9 175.7l-5.9 5.9M119.5 177.5l-4.6 4.7M122.7 178.9l-3.3 3.3M126.3 179.7l-2.5 2.5"/>
<path d="M147.8 161.6l-8.4 14.6M110.9 186.2l-2.2 2.1M116 185.6l-5.3 5.2M120.5 185.6l-5.4 5.3M124.9 185.6l-5.3 5.3M129.3 181.2l-1 1M130 185l-5.9 5.9"/>
</g>
<!-- layer: Section Lines -->
<path d="M63.5 128.3v3.5M327 159.8h3.5M382.9 159.8h3.5M33.8 160.4h3.5M89.7 160.4h3.5M63.5 189.1v3.5" fill="none" stroke="#000" stroke-width=".51"/>
<g fill="none" stroke="#000" stroke-width=".25">
<path d="M56.5 130h3.5M63.5 131.8v14.3M63.5 148.5v2.4M63.5 153.3v14.3M330.5 159.8h11.9M344.8 159.8h2.4M349.5 159.8h14.3M366.2 159.8h2.4M371 159.8h11.9M35.5 163.9v3.5M37.3 160.4h11.9M51.6 160.4h2.4"/>
<path d="M56.3 160.4h14.3M63.5 170v2.3M63.5 174.7v14.4M73 160.4h2.4M77.8 160.4h11.9M91.5 163.9v3.5M328.7 163.3v3.5M384.7 163.3v3.5M56.5 190.9h3.5"/>
</g>
<path d="M60 129.4l3.5 .6-3.5 .6zM35.5 160.4l.5 3.5h-1.1zM91.5 160.4l.6 3.5h-1.2zM328.7 159.8l.6 3.5h-1.2zM384.7 159.8l.6 3.5h-1.2zM60 190.3l3.5 .6-3.5 .6z" fill="#000" stroke="#000" stroke-width=".25"/>
<!-- layer: Smart Centers -->
<g fill="none" stroke="#000" stroke-width=".25">
<path d="M81.2 99.6l10.6 3M49.2 135.7l5.5 9.5M63.5 159.5v1.8M154.8 148.7h2.6M159.1 148.7h1.8M160 143.5v2.5M160 147.8v1.8M160 151.4v2.5M162.7 148.7h2.5M195.5 148.7h2.5M199.7 148.7h1.8M200.6 143.5v2.5"/>
<path d="M200.6 147.8v1.8M200.6 151.4v2.5M203.3 148.7h2.5M331.2 148.1h2.5M335.5 148.1h1.8M336.4 142.9v2.5M336.4 147.2v1.8M336.4 150.8v2.5M339 148.1h2.6M347.2 154.3l7.2 4.2M348.2 159h5.8M355.8 159h1.8"/>
<path d="M355.9 159.3l1.5 .9M356.7 147.5v8.8M356.7 158.1v1.8M357.4 159.3l-1.5 .9M359.3 159h5.9M366.2 154.3l-7.2 4.2M371.8 148.1h2.5M376.1 148.1h1.8M377 142.9v2.5M377 147.2v1.8M377 150.8v2.5M379.7 148.1h2.5"/>
<path d="M54.7 175.6l-5.5 9.5M62.6 160.4h1.8M354.4 161.1l-7.2 4.2M356.7 161.7v8.8M359 161.1l7.2 4.2"/>
</g>
<!-- layer: FD_Dimensions -->
<g fill="none" stroke="#000" stroke-width=".25">
<path d="M26.5 93.5h8.9M26.5 95.5h6.9M26.8 86h6.2M28 88.5v2.5M28 93.5v2M28 98v6.1M35.5 84.5v8.9M35.5 86h2M37.5 84.5v6.9M40 86h2.5M62.1 93.5h36.4M67.5 95.5h13.3"/>
<path d="M69 84.8v6.2M69 93.5v2M69 98v2.5M74.3 86h6.1M80.1 98.6l-9.7 .9M82.8 98.3h-.2M83 86h1.9M83 84.5v8.9M84.1 99l-2 2.2M84.9 84.5v6.9M87.4 95.3l-1.7 1.8M87.4 86h2.5"/>
<path d="M96.6 88.5l.3 2.5M97 93.5a37 37 0 0 1-1.4 10.2M104 93.9l-2.3 8.3M318.3 92.9h8.7M323.7 96.9h2.5M328.7 95.4v2.9M328.7 96.9h2M329.5 91.4v6.9M329.5 92.9h1.2M330.7 91.4v8.1M333.2 92.9h2.5M333.2 96.9h6.1"/>
<path d="M345.7 89.3v8.6M351.6 94h8.9M363 92.5v15.8M363 94h1.4M364.4 92.5v14.4M366.9 94h2.5M368.6 99.1h9.2M378.7 94.3h2.5M380.3 97.6v9.3M380.3 99.1h2.4M382.7 97.6v6.9M383.7 92.8v5.7"/>
<path d="M383.7 94.3h1M384.7 92.8v5.5M385.2 99.1h2.5M387.2 94.3h5.7M26.5 112.8h6.9M26.5 114.8h8.9M28 107.8v2.5M28 112.8v2M28 117.3v6.2M35.5 114.9v8.9M37.5 116.9v6.9M80.4 103.1l-5.6 6.2"/>
<path d="M82.1 100.4l-11.2 4.4M89.7 101.4l12.7 3.6M91.3 103.1l10.8 3.1M93.9 103.2l3.1 .9M94.8 106l-.9 2.4M99.9 108.2l-.6 2.4M101 104.6l-.4 1.2M331.6 100.4h15.6M332.8 101.6h14.4M345.7 100.4v1.2M345.7 104.1v2.5M354 109h8.3"/>
<path d="M354 110.4h6.9M355.5 104v2.5M355.5 109v1.4M355.5 112.9v8.9M371.3 109h6.9M371.3 106.6h9.3M372.8 101.6v2.5M372.8 106.6v2.4M372.8 111.5v9.2M374 118.8h6.2M382.7 113.1v7.2M382.7 118.8h2"/>
<path d="M384.7 111.1v9.2M384.8 111h8.9M386.8 109h6.9M387.2 118.8h2.5M392.2 100.4v6.1M392.2 109v2M392.2 113.5v2.5M30.5 122.3h2.5M35.5 122.3h2M40 122.3h6.1M43.1 130.2a36.5 36.5 0 0 0 0 60.5M44.5 127.6l3.7 6.3"/>
<path d="M109 131.7l7.4 10.7M152.8 135.5l-9 9.5M293.1 137.9l-9 6.7M52.4 148.9l7.8 8.1M61.9 158.8l1.6 1.6M77.6 148.6v9.3M99.7 158.1h8.1M99.7 156.9h6.9M101.2 145.8v8.6M101.2 156.9v1.2M108.7 159v3.9M117.8 144.4l11.2 16"/>
<path d="M142 146.8l-26.1 27.3M151.6 143.9l6.6 3.7M154.3 142.5a31.7 31.7 0 0 1 52.1 0M209 143.9l-6.5 3.7M274.9 151.5l-2 1.5M282.2 146.1l-5.3 3.9M300.9 155.2h5.3M301.9 149.1h2.5M302.4 157.7v4.2M306.9 147.6v6.9M306.9 149.1h3.4M310.3 147.6v6.9"/>
<path d="M312.8 149.1h9.1M328.2 143.4l6.4 3.6M330.9 142a31.4 31.4 0 0 1 51.6 0M344.4 149.7h5.2M345.9 152.2v13.6M350.4 143.7v5.2M352.9 145.3h7.6M358.8 159.8h3.9M358.8 159h3.9M361.2 149.5v7M361.2 159v.8M363 143.7v5.2"/>
<path d="M380.4 150.6l-7.7 3.6M383.5 150.8l-1.8 .8M384.5 148.7l-1.8 .9M385.1 143.4l-6.3 3.6M385.2 150.2h13.9M393.5 146.3l-7.7 3.4M397.6 152.7v15.1M35.5 170v35.6M56.2 171.9h2.5M59.2 166.2l-8.6 5.9M61.2 166.6v6.7M61.2 171.9h4.6"/>
<path d="M61.7 164.5l-.4 .3M65.8 166.6v6.7M67.4 165h11.7M67.9 160.4h11.2M68.3 171.9h9.3M77.6 160.4v4.6M77.6 167.5v2.5M91.5 170v35.6M101.2 160.6v2.5M103.7 161.4h2.5M104.8 176.6v2.5M108.7 161.4h1.2"/>
<path d="M109.9 160.2v2.7M112.4 161.4h8.6M113.7 176.6v7.5M114.2 175.9l-1.7 1.8M116.2 178.1h10M128.7 176.6v6.9M132.2 177.2v2.5M300.9 164.4h5.3M308.9 163l1 .9M311.8 165.6l8.6 7.3M344.4 168.3h5.2M360.1 179.6l-3.4 3.6"/>
<path d="M361.2 162.3v2.5M367.6 171.6l-5.8 6.2M372.4 176.6l-11.9 5M382.7 169.4v12.5M383.7 169.4v12.5M385.1 170.2l14 .1M48.2 186.9l-3.7 6.4M103.3 181.6h3.7M103.3 186.2h3.7M103.7 194.1h2.5M104.8 181.6v4.6M104.8 188.7v9.3"/>
<path d="M108.7 188.7v6.9M108.7 194.1h5M113.7 188.3v7.3M116.2 194.1h2.5M130.8 185.6h2.9M130.8 182.2h2.9M132.2 182.2v3.4M132.2 188.1v9.2M352.8 184.9l-2.3 1M358.2 182.6l-3.1 1.3M361.1 185.2l-5.6 6.6M365.3 180.2l-2.6 3.1"/>
<path d="M377.7 180.4h2.5M382.7 180.4h1M386.2 180.4h5.7M38 204.1h51M164.1 206.3v25M166.6 207.8h45.8M172 207.5l16.6 9.6M172 210.4l-21.8 37.8M214.9 206.3v32M204.2 234.7h2.6M209.3 233.2v5.1M209.3 234.7h5.6"/>
<path d="M217.4 234.7h9.1M103.9 254.8l2.4 .6M108.5 257.7l-2.4 .5M108.8 256l7.7 1.9M114.3 256.6l-3.3 .6M119 258.5l8.1 2M127.9 254.1l-11.1 2.1M147.7 249.6l16.6 9.6M200.3 249.8h6.8M200.3 240.4h6.8M201.7 242.9v4.4M184.8 273.9l-4.8 7.3"/>
<path d="M188.4 268.5l-2.2 3.4"/>
</g>
<g fill="#000" stroke="#000" stroke-width=".25">
<path d="M27.6 91h.8l-.4 2.5zM28 95.5l.4 2.5h-.8zM33 85.6l2.5 .4-2.5 .4zM37.5 86l2.5-.4v.8zM69 95.5l.5 2.5h-.9zM68.6 91h.9l-.5 2.5zM80.1 98.1l2.5 .2-2.4 .7zM80.4 85.6l2.6 .4-2.6 .4zM85.4 96.8l.7 .6-2 1.6zM84.9 86l2.5-.4v.8zM96.5 91h.8l-.3 2.5zM326.2 96.5l2.5 .4-2.5 .4z"/>
<path d="M327 92.5l2.5 .4-2.5 .5zM330.7 92.9l2.5-.4v.9zM330.7 96.9l2.5-.4v.8zM345.2 97.9h.9l-.4 2.5zM360.5 93.6l2.5 .4-2.5 .5zM364.4 94l2.5-.4v.9zM377.8 98.7l2.5 .4-2.5 .5zM381.2 93.9l2.5 .4-2.5 .4zM382.7 99.1l2.5-.4v.9zM384.7 94.3l2.5-.4v.8zM27.6 110.3h.8l-.4 2.5zM28 114.8l.4 2.5h-.8z"/>
<path d="M80.1 102.8l2-1.6-1.4 2.2zM82 100l2.5-.5-2.2 1.3zM95.5 103.7l-.3 2.5-.8-.3zM100.6 105.8l-.2 2.5-.9-.3zM101.3 102.1l.8 .2-1.1 2.3zM345.7 101.6l.4 2.5h-.9zM355 106.5h.9l-.4 2.5zM355.5 110.4l.4 2.5h-.9zM372.4 104.1h.8l-.4 2.5zM372.8 109l.4 2.5h-.8zM380.2 118.4l2.5 .4-2.5 .4zM384.7 118.8l2.5-.4v.8z"/>
<path d="M392.2 111l.4 2.5h-.8zM391.8 106.5h.8l-.4 2.5zM33 121.9l2.5 .4-2.5 .4zM37.5 122.3l2.5-.4v.8zM42.9 129.8l2.3-1-1.9 1.7zM59.8 157.3l.7-.6 1.4 2.1zM77.1 157.9h.9l-.4 2.5zM100.8 154.4h.8l-.4 2.5zM116.1 142.6l.7-.5 1 2.3zM143.5 144.7l.6 .5-2.1 1.6zM153.9 142.3l.7 .4-1.7 1.9zM206.1 142.7l.7-.4 1 2.3z"/>
<path d="M274.7 151.2l2.2-1.2-1.7 1.9zM283.9 144.3l.5 .7-2.2 1.1zM302.4 155.2l.4 2.5h-.8zM304.4 148.7l2.5 .4-2.5 .4zM310.3 149.1l2.5-.4v.8zM330.5 141.8l.7 .4-1.7 1.9zM345.9 149.7l.4 2.5h-.8zM350.4 145.3l2.5-.4v.8zM360.5 144.9l2.5 .4-2.5 .4zM360.7 156.5h.9l-.4 2.5zM380.2 150.2l2.5-.6-2.1 1.4zM382.2 142.2l.7-.4 1 2.3z"/>
<path d="M383.5 150.8l2.1-1.4 .4 .7zM397.6 150.2l.5 2.5h-.9zM58.7 171.4l2.5 .5-2.5 .4zM58.9 165.9l2.4-1.1-1.9 1.8zM65.8 171.9l2.5-.5v.9zM77.6 165l.4 2.5h-.9zM101.2 158.1l.4 2.5h-.8zM104.4 179.1h.9l-.5 2.5zM106.2 161l2.5 .4-2.5 .4zM109.9 161.4l2.5-.4v.8zM113.9 175.6l2-1.5-1.4 2.1zM113.7 178.1l2.5-.4v.8z"/>
<path d="M126.2 177.7l2.5 .4-2.5 .4zM131.8 179.7h.8l-.4 2.5zM302 161.9h.8l-.4 2.5zM309.9 163.9l2.2 1.3-.6 .7zM345.5 165.8h.8l-.4 2.5zM361.2 159.8l.4 2.5h-.9zM361.5 177.5l.6 .6-2 1.5zM380.2 180l2.5 .4-2.5 .4zM383.7 180.4l2.5-.4v.8zM397.2 167.8h.8l-.4 2.5zM43.3 190.3l1.9 1.7-2.3-1zM104.8 186.2l.5 2.5h-.9z"/>
<path d="M106.2 193.7l2.5 .4-2.5 .4zM113.7 194.1l2.5-.4v.8zM132.2 185.6l.4 2.5h-.8zM352.7 184.5l2.4-.6-2.1 1.4zM358.2 182.6l2.2-1.4 .3 .8zM360.8 184.9l1.9-1.6-1.3 2.1zM35.5 204.1l2.5-.4v.8zM89 203.7l2.5 .4-2.5 .4zM164.1 207.8l2.5-.4v.8zM173.3 208.3l-.9 2.3-.7-.4zM212.4 207.4l2.5 .4-2.5 .4zM206.8 234.3l2.5 .4-2.5 .5z"/>
<path d="M214.9 234.7l2.5-.4v.9zM106.4 255l2.4 1-2.6-.2zM108.4 257.3l2.6-.1-2.4 .9zM114.3 256.6l2.4-.8 .1 .8zM116.5 257.9l2.5 .2-.1 .8zM149.9 248l.7 .4-1.6 2zM201.3 247.3h.9l-.5 2.5zM201.7 240.4l.5 2.5h-.9zM186.2 271.9l-1 2.3-.7-.5z"/>
</g>
<!-- layer: BORDER -->
<g fill="none" stroke="#000" stroke-width=".25">
<path d="M20 10.1h390v276.9h-390zM65 5.1v5M115 5.1v5M165 5.1v5M215 5.1v10M265 5.1v5M315 5.1v5M365 5.1v5M15 52.9h5M410 52.9h5M15 100.7h5M410 100.7h5"/>
<path d="M15 148.6h10M405 148.6h10M15 196.4h5M410 196.4h5M15 244.2h5M410 244.2h5M65 287v5M115 287v5M165 287v5M215 282.1v9.9M265 287v5M315 287v5"/>
<path d="M365 287v5"/>
</g>
<g font-size="14.3">
<text x="102.4" y="35.6">Top</text>
<text x="291.6" y="36.7">Bottom</text>
</g>
<g font-size="7.1">
<text x="85.9" y="246">PCB Spacer (x3)</text>
<text x="175" y="247.2">PCB</text>
</g>
<text font-size="7" x="289" y="270.6">HexTrack</text>
<g font-size="5">
<text x="53.4" y="60.9">A-A (1:1)</text>
<text x="346.7" y="85.8">C-C (1:1)</text>
<text x="118.2" y="115.3">B-B (1:1)</text>
<text x="61.6" y="126.9">B</text>
<text x="322.4" y="161.6">C</text>
<text x="387.5" y="161.6">C</text>
<text x="29" y="162.2">A</text>
<text x="94.4" y="162.2">A</text>
<text x="61.6" y="197.5">B</text>
</g>
<g font-size="4.9">
<text x="289" y="248.5">TMShader</text>
<text x="323.5" y="248.5">09/01/2025</text>
<text x="350" y="258.6">In Developement</text>
<text x="352.6" y="285.7">1</text>
<text x="360" y="285.5">09/01/2025</text>
<text x="399.1" y="285.7">1/1</text>
</g>
<g font-size="3.6">
<text x="27.6" y="85">2</text>
<text x="68.1" y="87.7" transform="rotate(-90 68.1 87.7)">2</text>
<text x="75.1" y="85">2</text>
<text x="319" y="91.9">1.2</text>
<text x="336.5" y="95.9">2</text>
<text x="344.6" y="94.7" transform="rotate(-90 344.6 94.7)">1.2</text>
<text x="352.3" y="93">1.4</text>
<text x="390.4" y="93.3">1</text>
<text x="70.9" y="98.4" transform="rotate(-6 70.9 98.4)">R.2</text>
<text x="95.5" y="100.1" transform="rotate(-84 95.5 100.1)">16°</text>
<text x="101.5" y="98.9" transform="rotate(-74 101.5 98.9)">1.2</text>
<text x="369.4" y="98.1">2.4</text>
<text x="27" y="103.3" transform="rotate(-90 27 103.3)">2</text>
<text x="71.1" y="103.6" transform="rotate(-22 71.1 103.6)">R1.6</text>
<text x="74.7" y="108" transform="rotate(-48 74.7 108)">∅3</text>
<text x="391.2" y="103.2" transform="rotate(-90 391.2 103.2)">2</text>
<text x="371.7" y="119.9" transform="rotate(-90 371.7 119.9)">2.4</text>
<text x="374.8" y="117.8">2</text>
<text x="27" y="122.6" transform="rotate(-90 27 122.6)">2</text>
<text x="43.3" y="121.3">2</text>
<text x="354.4" y="121.1" transform="rotate(-90 354.4 121.1)">1.4</text>
<text x="110.2" y="131.6" transform="rotate(55 110.2 131.6)">R19.5</text>
<text x="173.6" y="128.2" transform="rotate(-5 173.6 128.2)">120°</text>
<text x="345.5" y="129.1" transform="rotate(-13 345.5 129.1)">120°</text>
<text x="145.4" y="141.8" transform="rotate(-46 145.4 141.8)">∅37.8</text>
<text x="286.2" y="141.8" transform="rotate(-37 286.2 141.8)">∅6.5</text>
<text x="53.6" y="148.6" transform="rotate(46 53.6 148.6)">R2.3</text>
<text x="316.2" y="148.1">3.4</text>
<text x="353.3" y="144.2">12.6</text>
<text x="388.3" y="147.5" transform="rotate(-24 388.3 147.5)">R2</text>
<text x="76.5" y="154.5" transform="rotate(-90 76.5 154.5)">4.6</text>
<text x="100.2" y="151.2" transform="rotate(-90 100.2 151.2)">1.2</text>
<text x="360.1" y="153.2" transform="rotate(-90 360.1 153.2)">.8</text>
<text x="372.9" y="153" transform="rotate(-25 372.9 153)">R2</text>
<text x="115.6" y="160.4">1.2</text>
<text x="26" y="164.3" transform="rotate(-90 26 164.3)">120°</text>
<text x="301.3" y="162.2" transform="rotate(-90 301.3 162.2)">9.2</text>
<text x="314.9" y="166.8" transform="rotate(41 314.9 166.8)">R1.4</text>
<text x="344.9" y="163.2" transform="rotate(-90 344.9 163.2)">18.6</text>
<text x="396.6" y="162.3" transform="rotate(-90 396.6 162.3)">20</text>
<text x="50.6" y="170.8" transform="rotate(-34 50.6 170.8)">R.5</text>
<text x="71.7" y="170.8">4.6</text>
<text x="119.2" y="177">15</text>
<text x="363.2" y="174.8" transform="rotate(-47 363.2 174.8)">R5</text>
<text x="364.7" y="178.7" transform="rotate(-23 364.7 178.7)">∅3.4</text>
<text x="389.4" y="179.4">1</text>
<text x="355.2" y="190.7" transform="rotate(-50 355.2 190.7)">R4</text>
<text x="103.8" y="197.1" transform="rotate(-90 103.8 197.1)">4.6</text>
<text x="110.2" y="193">5</text>
<text x="131.2" y="196.3" transform="rotate(-90 131.2 196.3)">3.4</text>
<text x="61.4" y="203.1">56</text>
<text x="185.1" y="206.8">50.81</text>
<text x="158" y="232.6" transform="rotate(-60 158 232.6)">48.61</text>
<text x="220.8" y="233.7">5.7</text>
<text x="200.7" y="247.4" transform="rotate(-90 200.7 247.4)">9.3</text>
<text x="119.9" y="254.5" transform="rotate(-10 119.9 254.5)">∅3.4</text>
<text x="122.5" y="258.3" transform="rotate(14 122.5 258.3)">∅8</text>
<text x="179.5" y="280.1" transform="rotate(-56 179.5 280.1)">R4</text>
</g>
<g font-size="3.5">
<text x="39" y="8.8">1</text>
<text x="89" y="8.8">2</text>
<text x="139" y="8.8">3</text>
<text x="189" y="8.8">4</text>
<text x="239" y="8.8">5</text>
<text x="289" y="8.8">6</text>
<text x="339" y="8.8">7</text>
<text x="389" y="8.8">8</text>
<text x="16.3" y="30.2">A</text>
<text x="411.3" y="30.2">A</text>
<text x="16.3" y="78">B</text>
<text x="411.3" y="78">B</text>
<text x="16.2" y="125.9">C</text>
<text x="411.2" y="125.9">C</text>
<text x="16.2" y="173.7">D</text>
<text x="411.2" y="173.7">D</text>
<text x="16.3" y="221.6">E</text>
<text x="411.3" y="221.6">E</text>
<text x="16.4" y="269.4">F</text>
<text x="411.4" y="269.4">F</text>
<text x="39" y="290.8">1</text>
<text x="89" y="290.8">2</text>
<text x="139" y="290.8">3</text>
<text x="189" y="290.8">4</text>
<text x="239" y="290.8">5</text>
<text x="289" y="290.8">6</text>
<text x="339" y="290.8">7</text>
<text x="389" y="290.8">8</text>
</g>
<g font-size="2.5">
<text x="231" y="242.9">Dept.</text>
<text x="255" y="242.9">Technical reference</text>
<text x="289" y="242.9">Created by</text>
<text x="350" y="242.9">Approved by</text>
<text x="289" y="252.8">Document type</text>
<text x="350" y="252.8">Document status</text>
<text x="289" y="262.9">Title</text>
<text x="350" y="262.9">DWG No.</text>
<text x="350" y="279.9">Rev.</text>
<text x="360" y="279.9">Date of issue</text>
<text x="396" y="279.9">Sheet</text>
</g>
</svg>
